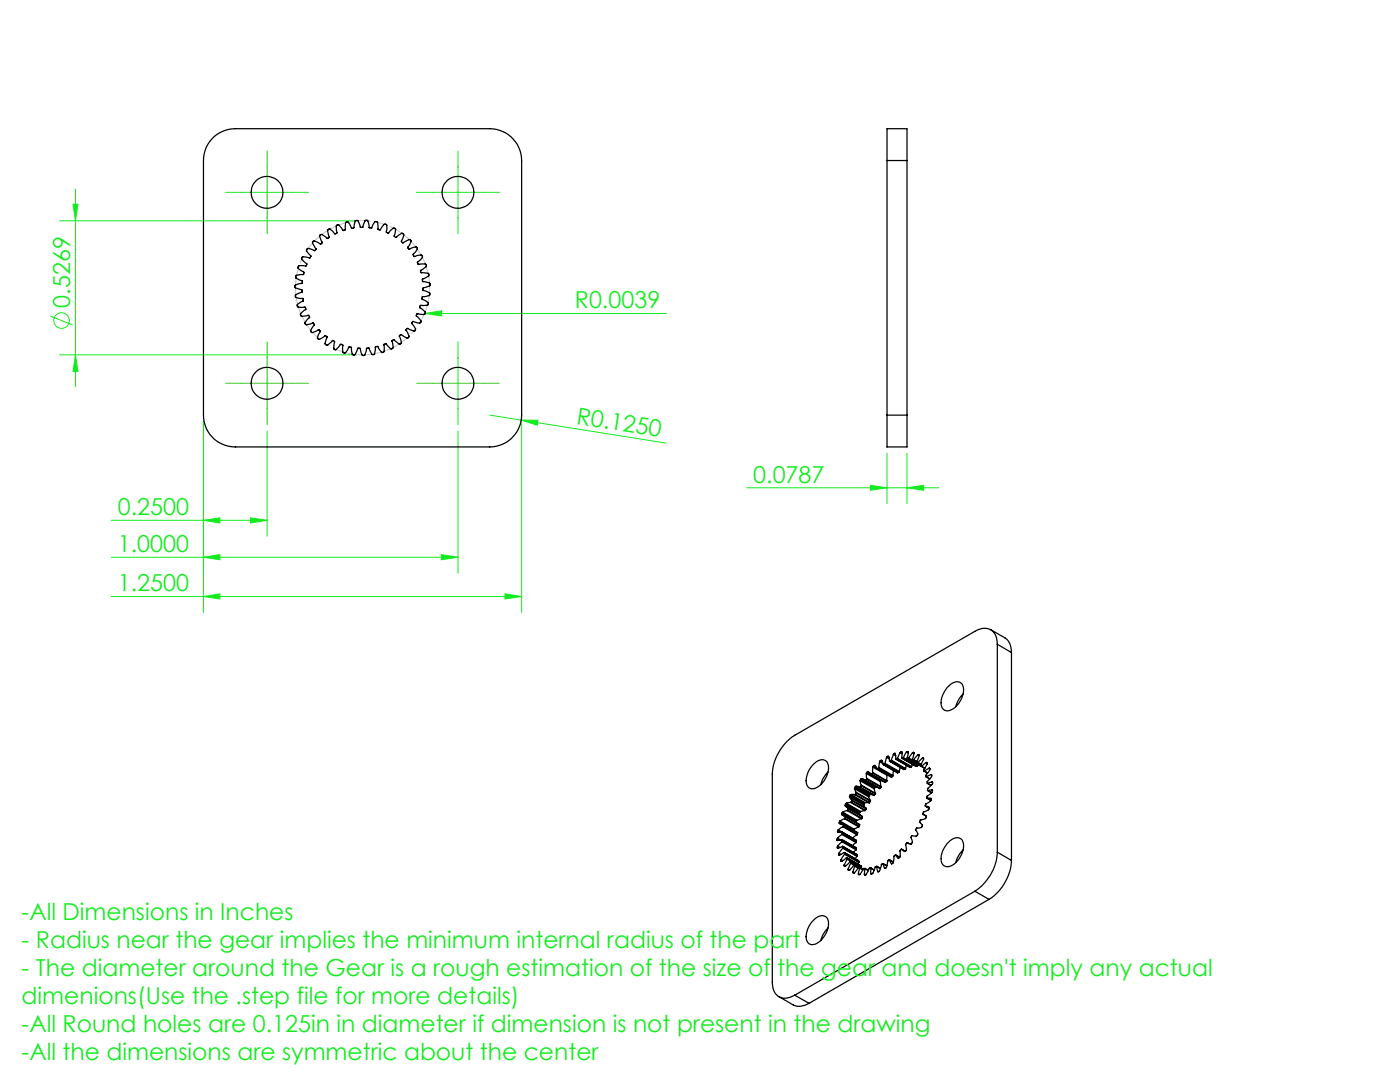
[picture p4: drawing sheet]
<svg xmlns="http://www.w3.org/2000/svg" width="279mm" height="216mm" viewBox="0 0 279 216" stroke-linecap="round" stroke-linejoin="round" font-family="sans-serif">
<g fill="none" stroke="#14eb1f" stroke-width=".2">
<path d="M15.1 37.7v39.5M11.9 44.1h59.2M14.6 40.7h1l-.5 3.4zM10.1 63.1l4.4 1.7M11.9 70.8h59.2M15.1 70.8l.5 3.3h-1zM84.6 62.5h48.5M84.8 62.5l3.3-.5v1zM40.6 84.1v38.1M53.3 86v21M91.4 86v28.4M97.8 82.8l35.1 5.6"/>
<path d="M104 83.8l3.4 .1-.2 .9zM104.1 84.1v38.1M149 97.3h38.4M173.7 96.8l3.3 .5-3.3 .5zM177 90.5v10M181 97.3l3.3-.5v1zM181 90.5v10M22.2 103.8h31.1M22.2 111.2h69.2M22.2 119h81.9M40.6 103.8l3.3-.5v1.1zM40.6 111.2l3.3-.5v1z"/>
<path d="M40.6 119l3.3-.5v1zM50 103.3l3.3 .5-3.3 .6zM88.1 110.7l3.3 .5-3.3 .5zM100.8 118.5l3.3 .5-3.3 .5z"/>
<circle cx="12.3" cy="64" r="1.56"/>
</g>
<path d="M85.2 53.5a13.4 13.4 0 0 0-22.4-5.5 13.4 13.4 0 0 0 5.9 22.3 13.4 13.4 0 0 0 16.7-15.8l-.2-1" fill="none" stroke="#c0c0c0" stroke-width=".2" stroke-dasharray="15.2 1.3 1.3 1.3" stroke-dashoffset="3.7" stroke-linecap="butt"/>
<path d="M45 38.4h16.6M53.3 30.1v16.5M83.1 38.4h16.6M91.4 30.1v16.5M45 76.5h16.6M53.3 68.2v16.5M83.1 76.5h16.6M91.4 68.2v16.5" fill="none" stroke="#32bd0f" stroke-width=".2"/>
<g fill="#14eb1f">
<path d="M104 83.8l3.4 .1-.2 .9z"/>
<path d="M84.8 62.5l3.3-.5v1z"/>
<path d="M15.1 70.8l.5 3.3h-1zM14.6 40.7h1l-.5 3.4z"/>
<path d="M40.6 103.8l3.3-.5v1.1zM50 103.3l3.3 .5-3.3 .6zM40.6 111.2l3.3-.5v1zM88.1 110.7l3.3 .5-3.3 .5zM40.6 119l3.3-.5v1zM100.8 118.5l3.3 .5-3.3 .5zM173.7 96.8l3.3 .5-3.3 .5zM181 97.3l3.3-.5v1z"/>
</g>
<g fill="none" stroke="#000" stroke-width=".25">
<path d="M42.7 27.3l1.1-.8 1.2-.5 2-.3h50.8a6.4 6.4 0 0 1 6.3 6.3v50.8a6.4 6.4 0 0 1-6.3 6.4h-50.8a6.3 6.3 0 0 1-6.4-6.4v-50.8a6.3 6.3 0 0 1 2.1-4.7zM177 32v-6.3h4v6.3M177 32v50.8M177 32h4M181 32v50.8M62.5 48.1l.8 .2 .7 .4 .3-.4-.5-1.3 .4-.2 1.2 .8 .3-.4-.3-1.3 .3-.2 .6 .4 .5 .6 .4-.2-.1-1.4 .2-.2h.3l.9 1.1 .4-.2 .1-1.4 .1-.1h.4l.6 1.2h.3l.3-.1 .2-1.3 .5-.1 .5 1.3 .5 .1 .6-1.4h.4l.3 1.4 .3 .1 .8-1.3h.4l.2 1.6 .4 .1 .9-1.2 .4 .1 .1 .7-.1 .8 .4 .2 1-1 .4 .1-.2 1.6 .4 .2 1.1-.9 .4 .2-.2 .7-.3 .8 .3 .3 1.2-.7 .5 .2-.7 1.4 .3 .3 .5-.2 .9-.2 .2 .4-.9 1.1 .1 .2 .3 .2 1.2-.3 .3 .3-.4 .6-.6 .5 .1 .4h1.5l.2 .1v.4l-1.1 .7-.1 .2 .2 .3 1.4 .2 .1 .4-1.3 .7v.4l1.4 .3 .1 .5-1.3 .5-.1 .5 1.3 .5 .1 .4-.1 .2-1.4 .2-.1 .5 1.3 .7-.2 .5h-1.4l-.2 .4 1.2 1-.1 .3-.2 .2-1.4-.2-.1 .4 .9 1v.2l-.3 .3-1.4-.3-.2 .3 .8 1.1-.1 .4-.2 .1-1.2-.6-.4 .3 .6 1.3-.2 .4-.7-.3-.6-.5-.2 .1-.2 .3 .4 1.4-.4 .2-1.1-.9h-.1l-.3 .2 .3 1.4-.4 .2-1-1-.4 .1-.1 .1 .1 1.4-.4 .1h-.2l-.8-1.2-.4 .2-.1 1.4-.5 .1-.6-1.3h-.5l-.4 1.4h-.1h-.4l-.4-1.4h-.5l-.6 1.3-.5-.1-.3-1.4-.4-.1-.6 1.2h-.3l-.3-.2v-1.4l-.4-.1-1 1.1-.4-.2 .2-1.5-.4-.2-1.2 1-.3-.4 .4-1.3-.4-.2-1.2 .7-.3-.2 .5-1.5-.4-.2-1.3 .6-.2-.4 .8-1.2-.2-.3-.2-.1-1.2 .4-.3-.3 .3-.6 .6-.6-.2-.4-1.4 .2-.2-.2-.1-.2 1.2-1-.2-.4h-.6l-.9-.1-.1-.5 1.2-.6v-.3l-.1-.3-1.4-.2-.1-.4 1.4-.6v-.5l-1.5-.5 .1-.4 1.4-.4v-.5l-.6-.2-.7-.4 .1-.4 1.4-.2 .2-.4-1.2-.8 .1-.5h1.5l.1-.4-1-.9 .1-.4 .2-.2 1.4 .3 .2-.5-.9-.9 .1-.5 .8 .1 .6 .3 .4-.3-.7-1.2zM177 82.8v6.4h4v-6.4M177 82.8h4M189.1 137.2a2.27 2.27 0 0 1 2.6-1 2.56 2.56 0 0 1 .2 3.2 3.6 3.6 0 0 1-3.1 2.4 1.56 1.56 0 0 1-1-1.9l.3-1.2zM192.2 138.5a5.5 5.5 0 0 0-1.5 2.5M197.7 125.7l2.9 1.6a3.2 3.2 0 0 1 1.3 2.9M199 128.6a2.7 2.7 0 0 0-2.6-3.2l-.9 .2-.9 .4-36 20.7a9.9 9.9 0 0 0-4.5 7.8v41.5a2.76 2.76 0 0 0 2.3 3.2l1.3-.2 .9-.4"/>
<path d="M199 128.6v41.4M199 128.6l2.9 1.6M201.9 130.2v41.5M162.1 152.7a2.21 2.21 0 0 1 2.6-.9 2.54 2.54 0 0 1 .2 3.2 3.6 3.6 0 0 1-3 2.4 1.95 1.95 0 0 1-.8-2.8l.5-1.2zM165.2 154.1a5.5 5.5 0 0 0-1.4 2.5M169.5 159l.5 .7M169.5 159l2.9 1.7M169.6 158.9l-.1 .1M169.6 158.9l2.8 1.6M169.7 158.7l-.1 .2M169.7 158.7l2.8 1.6M169.8 158.5l.8 .1"/>
<path d="M169.8 158.5l-.1 .2M169.8 158.5l2.8 1.7M170 159.7v.1M170 159.7l2.9 1.6M170 159.8l-.1 .3M170 159.8l2.9 1.6M170.5 157.4l.4 .7M170.5 157.4l2.9 1.6M170.6 157.2l-.1 .2M170.6 157.2l2.8 1.6M170.6 158.6l2.9 1.6M170.7 157l-.1 .2"/>
<path d="M170.7 158.5l-.1 .1M170.7 158.5l2.8 1.7M170.7 157l2.8 1.6M170.9 156.9l.7 .2M170.9 156.9l-.2 .1M170.9 156.9l2.8 1.6M170.9 158.1v.1M170.9 158.2l-.2 .3M170.9 158.2l2.8 1.7M170.9 158.1l2.8 1.6M171.6 157.1l2.9 1.6M171.7 155.8l.2 .9"/>
<path d="M171.7 157.1h-.1M171.7 157.1l2.8 1.6M171.7 155.8l2.8 1.6M171.7 155.6v.2M171.7 155.6l2.9 1.6M171.8 155.4l-.1 .2M171.8 155.4l2.9 1.7M171.9 156.8l-.2 .3M171.9 156.8l2.8 1.6M171.9 156.7v.1M171.9 156.7l2.8 1.6M172 155.4l.6 .3"/>
<path d="M172 155.4h-.2M172 155.4l2.8 1.6M172.6 155.7l3 1.6M172.8 155.7h-.2M172.8 155.7l2.8 1.6M172.9 154.3l.1 1M172.9 154.3l2.8 1.7M173 154.2l-.1 .1M173 155.5l-.2 .2M173 155.5l2.8 1.6M173 154.2l2.8 1.6M173 155.3v.2"/>
<path d="M173 155.3l2.8 1.7M173.1 154l-.1 .2M173.1 154l.6 .4M173.2 154h-.1M173.3 154l.5 .5M173.4 159l.3 .7M173.4 158.8v.2M173.5 158.6l-.1 .2M173.7 158.5l.6 .1M173.7 158.5l-.2 .1M173.7 159.9l-.2 .3M173.7 159.7v.2"/>
<path d="M173.8 154.5h.1M173.8 154.5l2.9 1.6M173.9 154.5l2.8 1.6M174.1 154.3l-.2 .2M174.1 154.3l2.9 1.6M174.2 154.1l-.1 .2M174.2 154.1l2.8 1.7M174.2 153.1v1M174.2 153.1l2.8 1.6M174.3 152.9l-.1 .2M174.3 152.9l.7 .4M174.4 152.8l.4 .2 .2 .4"/>
<path d="M174.4 152.8l-.1 .1M174.4 152.8l.4 .2M174.5 157.4l.2 .9M174.6 157.2l-.1 .2M174.7 158.4l-.2 .3M174.7 157.1l-.1 .1M174.7 158.3v.1M174.8 157l-.1 .1M174.8 157h.1M175 153.4h.1M175 153.4l2.9 1.6M175.1 153.4l2.8 1.6"/>
<path d="M175.3 153.2l-.2 .2M175.3 153.2l2.9 1.7M175.4 153.1l-.1 .1M175.4 153.1l2.8 1.7M175.5 152l-.1 1.1M175.5 152l.7 .4M175.7 151.8l-.2 .2M175.7 151.8l.4 .3M175.7 156l.1 1M175.8 157.1l-.2 .2M175.8 155.8l-.1 .2M175.8 151.7l.3 .3 .2 .6 .3-.2"/>
<path d="M175.8 151.7l-.1 .1M175.8 157v.1M175.8 151.7l.2 .1M175.9 155.7l-.1 .1M176.3 152.6l2.9 1.6M176.6 152.4l2.8 1.7M176.6 152.3v.1M176.6 152.3l2.9 1.7M176.9 151.1l-.3 1.2M176.9 151.1l.6 .3M177 155.9l-.3 .2M177 155.8v.1"/>
<path d="M177 154.7v1.1M177.1 151l-.2 .1M177.1 154.6l-.1 .1M177.1 151l.3 .2M177.2 150.9l.1 .1M177.2 150.9l-.1 .1M177.3 151l.3 .9M177.6 151.9l2.8 1.6M177.8 151.8l-.2 .1M177.8 151.8l2.9 1.7M177.9 151.7l-.1 .1M177.9 151.7l2.8 1.7"/>
<path d="M178.2 154.9l-.3 .1M178.2 154.8v.1M178.3 150.5l-.4 1.2M178.3 150.5l.5 .3M178.4 153.8l-.2 1M178.4 150.4l-.1 .1M178.4 150.4l.3 .1M178.6 150.3l.1 .1M178.6 150.3l-.2 .1M178.7 150.4l.1 1.1 .2-.1M178.8 151.5l2.8 1.6M179 151.4l2.9 1.7"/>
<path d="M179.1 151.3l-.1 .1M179.1 154.2h.1M179.1 151.3l2.8 1.7M179.4 154.1l-.2 .1M179.5 154l-.1 .1M179.6 150.2l-.5 1.1M179.6 153.1l-.1 .9M179.6 150.2l.4 .2M179.8 150l-.2 .2M179.8 150l.2 .2M179.9 150l.1 .1v1.2M179.9 150h-.1"/>
<path d="M179.9 150l.1 .1M180 151.3l2.8 1.6M180 151.3h.2M180.2 151.3l2.8 1.6M180.3 151.2l-.1 .1M180.3 151.2l2.8 1.6M180.4 153.5h.1M180.7 153.5h-.3M180.7 153.4v.1M180.9 150l-.6 1.2M180.9 152.7l-.2 .7M180.9 150l.4 .2"/>
<path d="M181.1 151.3h.2M181.1 150h.1M181.1 150h-.2M181.1 151.3l3.4 2M181.1 150l.2 .1M181.2 150l.1 .1M181.2 150h.1M181.3 150.1l-.2 1.2M181.3 151.3l2.4 1.5M181.4 151.3h-.1M181.4 151.3l2.4 1.3M181.6 153.1h.1"/>
<path d="M181.9 153.1h-.3M181.9 153v.1M182.1 151.6l.2 .1M182.1 150.2l-.7 1.1M182.1 152.5l-.2 .5M182.1 151.6l1 .6M182.1 150.2l.3 .2M182.2 150.1h.2M182.2 150.1l-.1 .1M182.2 150.1l.2 .1M182.3 151.7l.7 .3M182.4 151.6l-.1 .1"/>
<path d="M182.4 150.1l-.3 1.5M182.4 151.6l.6 .3M182.4 150.1v.1M182.8 152.9h.1M182.8 152.9h.2M183 152l.1 .2M183 151.9v.1M183.1 152.8l-.1 .1M183.1 152.2l.7 .4M183.2 150.6l-.8 1M183.2 150.6l.2 .2M183.2 152.2h-.1"/>
<path d="M183.2 152.5l-.1 .3M183.2 152.2l.6 .3M183.3 150.6l.1 .2M183.3 150.6h-.1M183.3 150.6h.1M183.4 150.8l-.4 1.1M183.7 152.8l.2 .1M183.8 152.6l-.1 .2M183.9 152.9l.7 .4M184.1 151.3l.1-.1 .1 .3-.5 1.1M184.1 151.3l-.9 .9M184.1 151.3l.2 .1"/>
<path d="M184.4 153.9h.1M184.4 153.9l.7 .4M184.5 153.9l.6 .3M184.9 152.2l.1 .1M184.9 152.2l-1 .7M184.9 155l.7 .4-.7-.4M185 159.3l.8 .4M185 159.3h.8M185 152.3l-.7 1.3 .1 .3M185.1 156.3l.7 .4M185.1 157.7l.8 .5M185.4 153.3l.1-.1 .1 .4-.8 1.1 .1 .3"/>
<path d="M185.4 153.3l-.9 .6M185.4 153.3l.2 .1M185.8 159.3v.4l-1.1 .7v.5M185.8 154.6h.1M185.8 154.6l-.9 .4M185.8 159.3h.1M185.9 154.6v.4l-.9 1 .1 .3M186 157.6v.5l-1 .7v.5M186 157.6l-.8 .1M186 156l.1 .4-1 .9 .1 .4M186 156l-.9 .3M186 157.6l.1 .1"/>
<path d="M186 156l.1 .1M167 167.5v.1M167 167.6l.2 .1M167 167.5l.4 .2M167.1 169v.2M167.1 169.2l.1 .1M167.1 169.2l.2 .1M167.1 169l.3 .2M167.1 165.9l.1 .2h.9M167.1 167.3l-.1 .2M167.1 167.3l.6 .3M167.1 165.9l.3 .2"/>
<path d="M167.2 165.8l-.1 .1M167.2 168.8l-.1 .2M167.2 168.8l.5 .3M167.2 165.8l.5 .3M167.3 165.6l-.1 .2M167.3 165.6l3.6 2.1M167.4 170.5v.1M167.4 170.5l.2 .1M167.4 170.6h.1M167.4 170.3v.2M167.4 170.3l.4 .2M167.5 164.2v.2l.8 .1"/>
<path d="M167.5 164.2l.5 .3M167.5 164v.2M167.5 164l2.9 1.7 .1-.2M167.6 163.8l-.1 .2M167.6 163.8l2.9 1.7M167.8 171.7l.1 .1M167.8 171.7l.2 .1M167.9 171.5l-.1 .2M167.9 171.5l.3 .2M167.9 171.8h.1M167.9 171.8l.1 .1M168 162.4v.2"/>
<path d="M168 162.4l2.8 1.6M168 162.6l.7 .3M168 166.5l-.9 .8M168 168l-.8 .8M168 167.5l2.9 1.7M168 168l2.9 1.6M168 166.5l2.9 1.6M168 162.6l.5 .2M168.1 162.2l-.1 .2M168.1 167.6h-1.1M168.1 167.6v.2M168.1 167.8l-.1 .2"/>
<path d="M168.1 167.8l2.8 1.6M168.1 167.6l2.8 1.6M168.1 162.2l2.8 1.7M168.1 166.1v.3M168.1 166.4l-.1 .1M168.1 166.4l2.8 1.6M168.1 166.1l2.8 1.6M168.2 168.9l2.8 1.6M168.2 162.1l-.1 .1M168.2 165l-.9 .6M168.2 168.9l-1 .4M168.2 168.9v.3"/>
<path d="M168.2 169.3l-.8 1M168.2 169.3l2.8 1.6M168.2 165l2.8 1.6M168.2 162.1l2.8 1.6M168.2 169.2v.1M168.2 169.2l2.9 1.6M168.3 164.5v.1M168.3 164.9l-.1 .1M168.3 164.9l2.8 1.6M168.3 164.5l2.9 1.7M168.3 164.6v.3M168.3 164.6l2.9 1.6"/>
<path d="M168.5 172.6v.2M168.5 172.8l.1 .1M168.5 170.1l2.8 1.7M168.5 172.6l.3 .2M168.5 172.8l.2 .1M168.5 170.1l-1.1 .5M168.5 170.1l.1 .2M168.6 163.4l-1 .4M168.6 170.5l-.7 1M168.6 172.9h.1M168.6 170.5l2.8 1.6M168.6 163.4l2.8 1.6"/>
<path d="M168.6 170.3v.2M168.6 170.3l2.8 1.6M168.6 163.3v.1M168.6 163.3l2.9 1.6M168.7 160.6v.2M168.7 160.8l.6 .5M168.7 162.9h.1M168.7 162.9l2.9 1.7M168.7 160.8l2.8 1.6M168.7 160.6l2.8 1.6M168.7 162.9l-.1 .4M168.8 160.4l-.1 .2"/>
<path d="M168.8 160.4l2.8 1.7M168.9 160.3l-.1 .1M168.9 160.3l2.9 1.6M169 171.1l2.8 1.7M169 171.2l-1 .6M169 171.2l.1 .1M169 171.2l2.8 1.6M169.1 161.7l-.9 .4M169.1 171.5l-.6 1.1M169.1 171.5l2.8 1.6M169.1 161.7l2.8 1.7M169.1 171.3v.2"/>
<path d="M169.1 171.3l2.8 1.7M169.2 161.6l-.1 .1M169.2 161.6l2.8 1.7M169.3 161.3v.1M169.3 173.4v.2M169.3 173.4l.3 .2M169.3 161.4l-.1 .2M169.3 173.6l.1 .1M169.3 161.3l2.8 1.7M169.3 161.4l2.8 1.6M169.4 173.7h.1M169.7 172l-1 .9"/>
<path d="M169.7 172l.1 .2M169.7 172l2.6 1.5M169.8 160.1l-.9 .2M169.8 172.2v.1M169.8 172.3l-.5 1.1M169.8 160.1l2.8 1.6M169.8 172.3l1.5 .8M169.8 172.2l1.6 .9M169.9 160.1h-.1M169.9 160.1l2.8 1.6M170.2 174l.3 .2M170.5 172.6l-1.1 1.1"/>
<path d="M170.5 172.6l.1 .2M170.5 172.6l.8 .5M170.6 172.8v.1M170.6 172.9l-.4 1.1M170.6 172.8l.7 .3M170.6 172.9l.6 .3M170.8 164v.1M170.9 169.6l-.6 .5M170.9 168.1l-.8 .6M170.9 169.4v.2M170.9 169.2v.2M170.9 163.9l-.1 .1"/>
<path d="M170.9 168v.1M170.9 167.7v.3M171 170.5h.1M171 170.9l-.4 .4M171 170.5l.1 .3M171 166.6l-.9 .6M171 163.7l-.1 .2M171.1 170.8l-.1 .1M171.1 166.5l-.1 .1M171.2 166.2l-.1 .3M171.3 173.1l-.8 1.1-.3-.2M171.3 173.1l.3 .1"/>
<path d="M171.3 174.4l.3 .1M171.3 171.8l.1 .1M171.4 172.1l-.3 .3M171.4 165l-.9 .5M171.4 171.9v.2M171.5 164.9l-.1 .1M171.5 162.4l.3 .3M171.5 162.2v.2M171.6 164.6l-.1 .3M171.6 173.2l-.3 1.2M171.6 162.1l-.1 .1M171.6 173.1l.6 .4"/>
<path d="M171.6 173.2l.6 .4M171.8 161.9l-.2 .2M171.8 172.8l.1 .2M171.9 163.4l-.9 .3M171.9 173.1l-.1 .1M171.9 173v.1M172 163.3l-.1 .1M172.1 163l-.1 .3M172.4 160.7l.5 .6M172.4 160.5v.2M172.5 160.3l-.1 .2M172.5 174.5l.2 .1"/>
<path d="M172.6 173.3h-.3l-.7 1.2h-.3v-.1M172.6 173.3v.1M172.6 161.7l-.8 .2M172.6 173.4l-.1 1.1M172.6 160.2h.9M172.6 160.2l-.1 .1M172.6 173.3l.7 .4M172.6 173.4l.7 .3M172.7 161.7h-.1M172.9 161.4l-.2 .3M172.9 161.3v.1M173.5 160.2h.1"/>
<path d="M173.8 173.2l-.3 .1-.6 1.2-.4 .1v-.1M173.8 173.2h.1M173.8 173.2l.7 .4M173.8 173.2v1.1M173.8 174.3l.1 .1M173.8 173.2l.6 .4M175 172.9l-.3 .1-.5 1.2-.3 .2-.1-.1M175 172.9l.2 1M175 172.9l.7 .4M175.2 173.9l.1 .1M176.2 172.3l.8 .5-.7-.4M176.3 172.4l-.4 .1-.4 1.2-.2 .3"/>
<path d="M176.3 172.4l.2 .8M176.5 173.2l.1 .1M177.5 171.6l-.3 .2-.3 1.3-.4 .1M177.5 171.6l.4 .7M177.5 171.6l.8 .4M177.9 172.3v.1M178.3 172l-.4 .3M178.8 170.6l-.4 .3-.1 1.1M178.8 170.6l.4 .6M178.8 170.6l.7 .5M179.2 171.2h.1M179.5 171.1l-.3 .1"/>
<path d="M179.9 169.4l.8 .5-.7-.4M180 169.5l-.4 .3-.1 1.3M181 168.2l-.3 .3 .2 1-.1 .3-.2 .1-.6-.4M181 168.1l.4 .2-.4-.1M183.6 164.1l.5 .7-.2 .3-1 .1-.1 .3-.1 .2 .5 .6-.2 .4-1.1 .1-.1 .3 .3 .9-.2 .4-.9-.2M183.6 164.1h.1M184.2 162.5l.7 .4-.1 .3-1.1 .4-.1 .5M184.2 162.5l.5 .3M184.7 160.8l.7 .5M184.7 160.9l.6 .1M185.4 161v.1M185.4 161.1l-.1 .5-1 .4-.1 .5"/>
<path d="M189.1 168.3a2.27 2.27 0 0 1 2.6-1 2.54 2.54 0 0 1 .2 3.2 3.6 3.6 0 0 1-3.1 2.4 1.58 1.58 0 0 1-1-1.9l.3-1.2zM192.2 169.6a5.5 5.5 0 0 0-1.5 2.5M194.6 177.8l-36 20.8M194.6 177.8l2.8 1.7M197.4 179.5l-35.9 20.7M199 170a10 10 0 0 1-4.4 7.8M199 170l2.9 1.7M201.9 171.7a10 10 0 0 1-4.5 7.8M155.4 198.9l2.9 1.6a3.2 3.2 0 0 0 3.2-.3M158.6 198.6l2.9 1.6M162.1 183.8a2.21 2.21 0 0 1 2.6-.9 2.54 2.54 0 0 1 .2 3.2 3.6 3.6 0 0 1-3 2.4 1.95 1.95 0 0 1-.8-2.8l.5-1.2zM165.2 185.2a5.5 5.5 0 0 0-1.4 2.5"/>
<circle cx="53.3" cy="38.4" r="3.2"/>
<circle cx="91.4" cy="38.4" r="3.2"/>
<circle cx="53.3" cy="76.5" r="3.2"/>
<circle cx="91.4" cy="76.5" r="3.2"/>
</g>
<g font-size="4.7" fill="#14eb1f">
<text x="14" y="61.4" transform="rotate(-90 14 61.4)">0.5269</text>
<text x="114.7" y="61.5">R0.0039</text>
<text x="114.9" y="84.5" transform="rotate(9 114.9 84.5)">R0.1250</text>
<text x="150.3" y="96.3">0.0787</text>
<text x="23.5" y="102.8">0.2500</text>
<text x="23.5" y="110.2">1.0000</text>
<text x="23.5" y="118">1.2500</text>
<text x="4.3" y="183.5">-All Dimensions in Inches</text>
<text x="4.3" y="189.1">- Radius near the gear implies the minimum internal radius of the part</text>
<text x="4.3" y="194.7">- The diameter around the Gear is a rough estimation of the size of the gear and doesn't imply any actual</text>
<text x="4.3" y="200.3">dimenions(Use the .step file for more details)</text>
<text x="4.3" y="205.9">-All Round holes are 0.125in in diameter if dimension is not present in the drawing</text>
<text x="4.3" y="211.5">-All the dimensions are symmetric about the center</text>
</g>
</svg>
